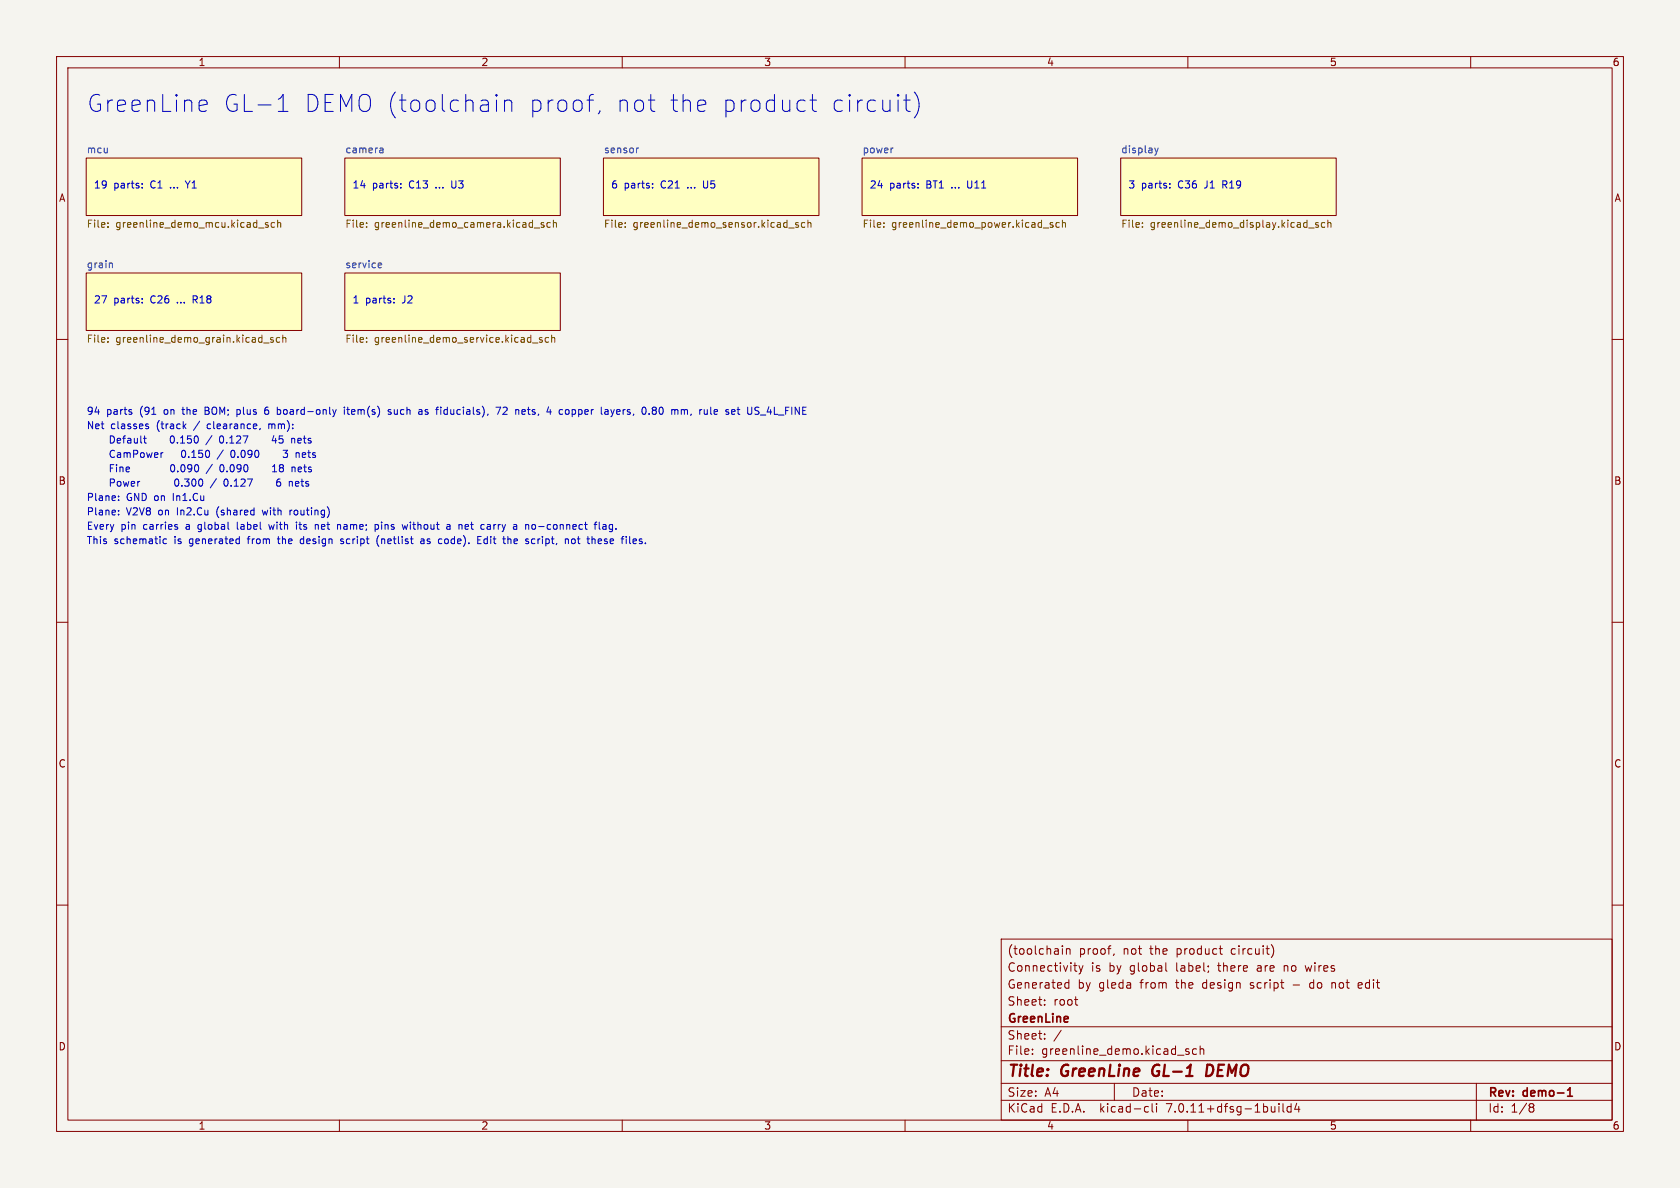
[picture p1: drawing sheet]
<svg xmlns="http://www.w3.org/2000/svg" width="297mm" height="210mm" viewBox="0 0 297 210" stroke-linecap="round" stroke-linejoin="round" font-family="sans-serif">
<path d="M0 0h297v210h-297z" fill="#f5f4ef" stroke="#f5f4ef" stroke-width=".18"/>
<g fill="none" stroke="#840000" stroke-width=".18">
<path d="M10 10h277v190h-277zM12 12h273v186h-273zM60 10v2M110 10v2M160 10v2M210 10v2M260 10v2M15.2 27.9h38.1v10.2h-38.1zM61 27.9h38.1v10.2h-38.1zM106.7 27.9h38.1v10.2h-38.1zM152.4 27.9h38.1v10.2h-38.1zM198.1 27.9h38.1v10.2h-38.1z"/>
<path d="M10 60h2M15.2 48.3h38.1v10.1h-38.1zM61 48.3h38.1v10.1h-38.1zM285 60h2M10 110h2M285 110h2M10 160h2M285 160h2M177 166h108v32h-108zM184.7 176.8v.1M184.7 177.6v.1M187.8 167.2v.1"/>
<path d="M187.8 167.7v1M188.4 174.6h.6M188.4 173.8h.6M188.5 167.7v1M188.5 167.8l.2-.1 .4 .1 .1 .9M189 173.2v1.5M189.8 170.7h.6M190 176.7h.5M190 171.5l.4 .2M190.4 177.7h.1M190.7 170.7l.4 1M191.1 171.7l-.1 .4-.3 .1"/>
<path d="M191.5 170.7l-.4 1M197 168.6l-.2 .3M206.1 170.2v1.3l.2 .2M215.5 167.7h.6M215.8 168.6l.3 .1M224.7 167a1.72 1.72 0 0 1 0 2.3M227 170.7v1M227.1 170.8h-.1M228.6 174.1h1.1M230.7 170.7l.3 1M231.8 173.7l-.3 .3v.4l.3 .3M235.5 173.7v1"/>
<path d="M235.9 173.7l-.4 .1M240.7 173.8l-.4-.1-.2 .2 .1 .7h.5M240.8 174.1l-.7 .1M60 198v2M110 198v2M160 198v2M177 194.5h108M177 191.5h108M177 187.5h108M177 181.5h108M182.5 186.3v.1M182.5 185.5v.1"/>
<path d="M184.7 183.6v.1M184.7 182.8v.1M187.6 182.1l-1.3 2M197 191.5v3M202.6 195.6l.4 .1M203 196.5l-.4 .1M203.7 195.1v1.3l.2 .2M204.5 195.1v.1M204.5 195.6v1M210 198v2M210.2 185.5l-.4-.1-.2 .2 .1 .2 .5 .2v.3h-.6M211.5 185.5l-.4-.1-.3 .3v.4l.2 .2h.5"/>
<path d="M212.2 185.5l.2-.1 .3 .1 .1 .9M212.2 184.9v1.5M226.1 195.1v.1M226.1 195.6v1M226.8 195.1v1.3l.2 .2M228.2 195.7l-.4-.1-.3 .3v.4l.2 .2h.5M228.2 195.1v1.5M229.2 195l-.3 1.1h.9M229.6 195.6v1M260 198v2M261 191.5v6.5M270.6 195.1h.3l.3 .3-.3 .3"/>
<path d="M270.6 195.7h.3M270.9 195.7l.2 .2 .1 .4-.3 .3h-.3"/>
</g>
<path d="M277.1 193.8h.9M277.1 192.7l.5-.4v1.5" fill="none" stroke="#840000" stroke-width=".3"/>
<path d="M204 188.5a1.27 1.27 0 0 0 0 1.6M214.2 188.3l-.7-.1-.3 2h.5l.5-.3" fill="none" stroke="#840000" stroke-width=".4"/>
<g fill="#ffffc2" stroke="#ffffc2" stroke-width=".18">
<path d="M61 27.9h38.1v10.2h-38.1z"/>
<path d="M61 48.3h38.1v10.1h-38.1z"/>
<path d="M106.7 27.9h38.1v10.2h-38.1z"/>
<path d="M152.4 27.9h38.1v10.2h-38.1z"/>
<path d="M198.1 27.9h38.1v10.2h-38.1z"/>
<path d="M15.2 27.9h38.1v10.2h-38.1z"/>
<path d="M15.2 48.3h38.1v10.1h-38.1z"/>
</g>
<path d="M67.3 26.2h.2l.2 .1v.7M67.7 27h-.4M67.7 26.5h-.4M112.9 26.2l-.3 .1M157.8 26.2h.1M204.1 26.2l.3 .8M204.4 27l-.3 .4M204.8 26.2l-.4 .8M19.5 46.5l.4 .2v.6M67 46.5h.4l.1 .3-.6 .1M67.4 47.3h-.4" fill="none" stroke="#006464" stroke-width=".18"/>
<g fill="none" stroke="#725600" stroke-width=".18">
<path d="M19.1 39.4v.1M47.4 39.4l-.3-.1-.2 .2 .1 .2 .4 .1v.3h-.5M48.5 39.4l-.3-.1-.3 .3 .2 .5h.4M49.1 39.5l.2-.2 .3 .1v.8M49.1 38.9v1.3M64.8 39.4v.1M96.1 39.4l-.3-.1-.1 .2v.2l.4 .1v.3h-.4M97.3 39.4l-.4-.1-.2 .3 .1 .5h.5M97.8 39.5l.2-.2 .3 .1 .1 .8M97.8 38.9v1.3M110.5 39.4v.1M141.1 39.4l-.3-.1-.2 .2 .1 .2 .4 .1v.3h-.5"/>
<path d="M142.3 39.4l-.4-.1-.2 .3 .1 .5h.5M142.8 39.5l.2-.2 .3 .1 .1 .8M142.8 38.9v1.3M156.2 39.4v.1M186.1 39.4l-.3-.1-.2 .2 .1 .2 .4 .1v.3h-.5M187.3 39.4l-.4-.1-.2 .3 .1 .5h.5M187.8 39.5l.2-.2 .3 .1 .1 .8M187.8 38.9v1.3M202 39.4v.1M233.1 39.4l-.3-.1-.2 .2v.2l.5 .1v.3h-.5M234.2 39.4l-.4-.1-.2 .3 .1 .5h.5M234.7 39.5l.2-.2 .3 .1 .1 .8"/>
<path d="M234.7 38.9v1.3M19.1 40.1v.1M19.1 59.7v.1M45.7 40.3h1M48.3 59.7h-.3l-.2 .1 .1 .2 .4 .1v.3h-.5M49.4 59.7h-.3l-.3 .2 .2 .5h.4M50 59.8l.2-.1h.3v.8M50 59.2v1.3M64.8 40.1v.1M64.8 59.7v.1M94.4 40.3h1M95.8 59.7h-.3l-.1 .1v.2l.4 .1v.3h-.4"/>
<path d="M97 59.7h-.4l-.2 .2 .1 .5h.5M97.5 59.8l.2-.1h.3l.1 .8M97.5 59.2v1.3M110.5 40.1v.1M139.4 40.3h1M156.2 40.1v.1M184.4 40.3h1M202 40.1v.1M231.4 40.3h.9M19.1 60.4v.1M46.6 60.6h1M64.8 60.4v.1"/>
<path d="M94.1 60.6h1"/>
</g>
<g fill="none" stroke="#0000c2" stroke-width=".18">
<path d="M35.6 17.7h.6l.3 .1 .1 .6-1.4 .3M36.5 19.6l-.3 .1h-.6M49.2 19.7h1.7M49.2 17.6l.3-.2 .6-.7v3M87.8 16.7v.3M87.8 17.7v2M87.8 16.7l-.2 .1 .2 .2M87.8 16.7l.1 .1-.1 .2M89.2 18a.75 .75 0 0 1 1.3 .1v1.6M89.2 17.7v2M103.8 17.7h1.1M104.9 16.7l-.6 .1"/>
<path d="M106.1 19.6l-.3 .5M114.6 17.7h1.2M115.2 19.6l.6 .1M124.3 17.7l.3 .1 .2 .6-1.5 .3M124.6 19.6l-.3 .1M141.5 17.7h.6l.2 .1M142.3 19.6l-.2 .1h-.6M143.2 17.7h1.1M143.6 16.7v2.6l.2 .3 .5 .1M159.8 17.7h1.1M160.2 16.7v2.6l.1 .3 .6 .1M161.6 16.3a3.4 3.4 0 0 1 0 4.5"/>
<path d="M25.1 32.5v.1M25.1 33.1v.1M70.9 33.1v.1M70.9 32.5v.1M115.4 33.1v.1M115.4 32.5v.1M162.3 33.1v.1M162.3 32.5v.1M206.8 33.1v.1M206.8 32.5v.1M25.1 52.8v.1M25.1 53.4v.2"/>
<path d="M69.6 52.8v.1M69.6 53.4v.2M23.3 72.9v.3M25.9 75.4h.3l.1 .2-.2 .2h-.2M25.9 74.9l.3 .1M30.3 77.1h.1a.68 .68 0 0 1 .4 .6 .68 .68 0 0 1-.4 .6 .84 .84 0 0 1-.1-1.2zM32.5 75.3l.4 .5M32.6 79.7l-.1-.1a.68 .68 0 0 0-.4 .6 .68 .68 0 0 0 .4 .7l.1-.1M32.9 74.9l-.5 .5M36.3 72.6h.4M36.7 72h-.4v1.2h.4M37.5 77l-1.1 1.6"/>
<path d="M39 77.1h.1a.68 .68 0 0 1 .4 .6 .68 .68 0 0 1-.4 .6 .84 .84 0 0 1-.1-1.2zM39.5 79.5l-1.1 1.7M40.9 79.7l.2-.1a.68 .68 0 0 1 .4 .6 .68 .68 0 0 1-.4 .7l-.2-.2M41.9 73.2h.4M41.9 72.4v1.3M42.3 72.4l-.4 .1M46 75.7l-.1 .3M47.4 72h-.4a.86 .86 0 0 0 0 1.2h.4M47.4 72.5h-.4l-.2 .2M47.5 74.9v.9M47.7 74.9l-.2 .2M48.4 77l-.3 .9h.8"/>
<path d="M48.7 77.5v.8M49.4 72.4l.2 .2v.4l-.2 .2M50 77.1h-.6l-.1 .6 .5-.2 .3 .3M50.1 79.6h.7l-.4 .5 .4 .1v.5l-.2 .2-.5-.2M50.1 78.1l-.3 .2-.5-.1M53.1 77.5l.2 .3-.6 .1M53.2 78.3h-.1M53.6 77.5h.5M59.4 72.4l-.3 .8M60.9 72v.1M60.9 72.4v.8M61.3 72.4h.5"/>
<path d="M61.5 72v1.1l.3 .1M69.1 72.5l-.3-.1-.2 .2 .1 .2 .4 .1v.3h-.5M69.7 72.4l.1 .8M74.5 72.5l.1 .7M74.6 73.2h-.1M74.6 72.7l-.1 .1M75.2 73.2h.3M75.5 72.4l-.3 .2v.2h.3M78.7 72.4l-.2 .2v.4l.2 .2M87.7 72h.8l-.5 1.2M89.5 72h-.4l-.2 .1M89.6 72.5l-.7 .7h.8"/>
<path d="M92.4 72.4l.4 .1 .1 .2-.6 .1M92.8 73.2h-.4M101.2 72.4v1.3M101.2 73.2h.1M101.3 72.4l-.1 .1M108 72.4l.3 .8M108.3 73.2l-.3 .5M108.6 72.4l-.3 .8M115.5 72.5l-.2 .3v.2l.2 .2h.3l.2-.2v-.2l-.2-.3M115.5 72.5l-.2-.2 .2-.3h.3l.2 .2-.2 .3M115.5 72.5h.3M120.6 72.4l.4 .2"/>
<path d="M121 72.6l.2-.2 .3 .1v.7M121 72.6v.6M126.3 72.8l.6-.1-.1-.2-.4-.1-.1 .2v.6h.5M134.4 73.4h1M135.9 71.9l-.3 .9h.8M21 90.9v.1M21 87.7v.1M21 88.4v.1M21 90.2v.2M29.4 95.3h-.3l-.3 .2 .1 .5h.5M30.3 82.2l.2-.1a.68 .68 0 0 1 .4 .7 .68 .68 0 0 1-.4 .6 .84 .84 0 0 1-.2-1.2zM31.1 84.7h.1a.68 .68 0 0 1 .4 .6 .68 .68 0 0 1-.4 .6 .84 .84 0 0 1-.1-1.2z"/>
<path d="M31.2 93.1l.2 .2-.2 .3M31.2 92.7l.2 .1M31.4 83.3v.1M37.5 82.1l-1.1 1.6M38.3 84.6l-1.1 1.6M40.1 83.3v.1M40.9 85.8v.1M41.9 92.3v1.1l.2 .2M42.2 95.3h.1M42.3 94.8v1.3M42.3 96l-.1 .1M46.4 90.2l.2 .8"/>
<path d="M47.5 92.7l.3 .9 .2-.6M48.2 83.4h.7M48.2 82.5l.3-.4v1.3M49 95.3h.5M49.2 94.8l.1 1.2M49.5 84.7h-.4a.86 .86 0 0 0 0 1.2l.5-.1v-.4l-.2-.2h-.3l-.2 .2M49.6 82.7l-.2-.3 .2-.3h.3l.2 .3-.2 .3M49.6 82.7l-.2 .2v.4l.2 .1h.3l.2-.2v-.3l-.2-.2M49.6 82.7h.3M51.1 85.1v.8M51.3 90.2v.8M51.3 85.1l-.2 .1"/>
<path d="M51.6 90.2l-.3 .2M52.4 92.3v.1M52.4 92.7v.9M52.8 92.7h.5M53.2 85.1h.5M53.4 84.7v1.1l.3 .1M53.6 95.3h-.3l-.2 .2v.5l.5 .1M53.7 82.6h.5M53.9 82.1v1.1l.3 .2M53.9 80l.1 .3-.6 .1M54 80.8l-.1 .1M55.7 92.8l.2-.1 .3 .1 .1 .8"/>
<path d="M59.9 92.7l.3 .2v.7M60.7 95.3h-.3l-.2 .2 .6 .4M60.8 95.9l-.2 .2-.4-.1M66.4 92.7h.3l.2 .3v.4l-.5 .2M67 94.7a1.46 1.46 0 0 0 0 1.9M67.5 92.3v.1M72.1 92.7l-.3 .9-.2-.6M74.4 95.3h.5l.1 .8M75 95.6h-.5l-.1 .2 .1 .3 .5-.1M78.7 95.4v.6M79.1 92.7h.3l.2 .2v.7M79.6 93.5l-.5 .1"/>
<path d="M79.6 93l-.5 .1M82.4 92.7l.4 .1v.2l-.6 .1M82.8 93.5l-.4 .1M84.5 96.1h.6M84.5 95.4h.4M84.5 94.8h.6M86 95.3h-.2l-.2 .2v.5l.4 .1M86.3 92.7h.2l.2 .2v.7M86.7 93.5l-.4 .1M86.7 93l-.4 .1M89.8 95.3h.5v.8M94.1 96h.5"/>
<path d="M94.1 95.3h.5M95.2 93.1h1M100.3 95.3l.2 .1v.7M101.2 95.3h.3l.2 .2v.4l-.2 .2-.3-.1-.2-.1zM105 92.7h.5M105.5 92.3l-.3 .2v1.1M105.9 92.3v1.1l.2 .2M106.2 95.3h-.3l-.1 .1v.6l.4 .1M106.4 95.6l-.6 .1M106.6 92.8h.5v.8M107.1 93l-.4 .1-.2 .2 .2 .3 .4-.1M111.4 96l.1 .1"/>
<path d="M112.3 95.3h-.2l-.2 .1 .1 .6 .3 .1M112.5 95.6l-.6 .1"/>
</g>
<g font-size="4.2" fill="#0000c2">
<text x="15.2" y="20.1">GreenLine</text>
<text x="39.2" y="20.1">GL-1</text>
<text x="53.4" y="20.1">DEMO (toolchain</text>
<text x="92.8" y="20.1">proof,</text>
<text x="108.1" y="20.1">not</text>
<text x="117.4" y="20.1">the</text>
<text x="126.5" y="20.1">product</text>
<text x="145.7" y="20.1">circuit)</text>
</g>
<g font-size="2.8" fill="#840000">
<text x="178" y="190.9">Title:</text>
<text x="187.7" y="190.9">GreenLine</text>
<text x="204.6" y="190.9">GL-1</text>
<text x="214.9" y="190.9">DEMO</text>
</g>
<g font-size="2.1" fill="#840000">
<text x="178" y="172">Connectivity</text>
<text x="178" y="169">(toolchain</text>
<text x="190.7" y="169">proof,</text>
<text x="192.9" y="172">is</text>
<text x="196.1" y="172">by</text>
<text x="198.6" y="169">not</text>
<text x="199.9" y="172">global</text>
<text x="203.5" y="169">the</text>
<text x="208.2" y="172">label;</text>
<text x="208.3" y="169">product</text>
<text x="215.8" y="172">there</text>
<text x="218.1" y="169">circuit)</text>
<text x="222.8" y="172">are</text>
<text x="227.7" y="172">no</text>
<text x="231.7" y="172">wires</text>
<text x="178" y="178">Sheet:</text>
<text x="178" y="175">Generated</text>
<text x="186.2" y="178">root</text>
<text x="190.5" y="175">by</text>
<text x="194.3" y="175">gleda</text>
<text x="201.8" y="175">from</text>
<text x="208.2" y="175">the</text>
<text x="213" y="175">design</text>
<text x="221.6" y="175">script</text>
<text x="232.4" y="175">do</text>
<text x="236.4" y="175">not</text>
<text x="241.3" y="175">edit</text>
<text x="178" y="184">Sheet:</text>
<text x="178" y="181.2">GreenLine</text>
<text x="178" y="186.7">File:</text>
<text x="184.1" y="186.7">greenline_demo.kicad_sch</text>
<text x="178" y="196.9">KiCad</text>
<text x="178" y="194.1">Size:</text>
<text x="184.7" y="194.1">A4</text>
<text x="185.7" y="196.9">E.D.A.</text>
<text x="194.6" y="196.9">kicad-cli</text>
<text x="200" y="194.1">Date:</text>
<text x="206.5" y="196.9">7.0.11+dfsg-1build4</text>
<text x="263" y="194.3">Rev:</text>
<text x="263" y="196.9">Id:</text>
<text x="267.1" y="196.9">1/8</text>
<text x="269.4" y="194.3">demo-1</text>
</g>
<g font-size="1.8" fill="#840000">
<text x="35" y="11.9">1</text>
<text x="85" y="11.9">2</text>
<text x="135" y="11.9">3</text>
<text x="185" y="11.9">4</text>
<text x="235" y="11.9">5</text>
<text x="285" y="11.9">6</text>
<text x="10.3" y="35.9">A</text>
<text x="285.3" y="35.9">A</text>
<text x="10.3" y="85.9">B</text>
<text x="285.3" y="85.9">B</text>
<text x="10.3" y="135.9">C</text>
<text x="285.3" y="135.9">C</text>
<text x="10.3" y="185.9">D</text>
<text x="285.3" y="185.9">D</text>
<text x="35" y="199.9">1</text>
<text x="85" y="199.9">2</text>
<text x="135" y="199.9">3</text>
<text x="185" y="199.9">4</text>
<text x="235" y="199.9">5</text>
<text x="285" y="199.9">6</text>
</g>
<g font-size="1.8" fill="#006464">
<text x="15.2" y="27.2">mcu</text>
<text x="61" y="27.2">camera</text>
<text x="106.7" y="27.2">sensor</text>
<text x="152.4" y="27.2">power</text>
<text x="198.1" y="27.2">display</text>
<text x="15.2" y="47.5">grain</text>
<text x="61" y="47.5">service</text>
</g>
<g font-size="1.8" fill="#0000c2">
<text x="16.5" y="33.4">19</text>
<text x="20.1" y="33.4">parts:</text>
<text x="26.7" y="33.4">C1</text>
<text x="30.4" y="33.4">...</text>
<text x="33.3" y="33.4">Y1</text>
<text x="62.2" y="33.4">14</text>
<text x="65.8" y="33.4">parts:</text>
<text x="72.4" y="33.4">C13</text>
<text x="77.3" y="33.4">...</text>
<text x="80.3" y="33.4">U3</text>
<text x="107.9" y="33.4">6</text>
<text x="110.3" y="33.4">parts:</text>
<text x="116.9" y="33.4">C21</text>
<text x="121.8" y="33.4">...</text>
<text x="124.8" y="33.4">U5</text>
<text x="153.7" y="33.4">24</text>
<text x="157.3" y="33.4">parts:</text>
<text x="163.9" y="33.4">BT1</text>
<text x="168.5" y="33.4">...</text>
<text x="171.5" y="33.4">U11</text>
<text x="199.4" y="33.4">3</text>
<text x="201.8" y="33.4">parts:</text>
<text x="208.4" y="33.4">C36</text>
<text x="213.2" y="33.4">J1</text>
<text x="216.6" y="33.4">R19</text>
<text x="16.5" y="53.7">27</text>
<text x="20.1" y="53.7">parts:</text>
<text x="26.7" y="53.7">C26</text>
<text x="31.6" y="53.7">...</text>
<text x="34.6" y="53.7">R18</text>
<text x="62.2" y="53.7">1</text>
<text x="64.6" y="53.7">parts:</text>
<text x="71.2" y="53.7">J2</text>
<text x="15.2" y="76">Net</text>
<text x="15.2" y="73.4">94</text>
<text x="18.8" y="73.4">parts</text>
<text x="19.6" y="76">classes</text>
<text x="24.8" y="73.4">(91</text>
<text x="27.8" y="76">(track</text>
<text x="29.3" y="73.4">on</text>
<text x="32.7" y="73.4">the</text>
<text x="34.6" y="76">/</text>
<text x="36.9" y="73.4">BOM;</text>
<text x="37.1" y="76">clearance,</text>
<text x="42.7" y="73.4">plus</text>
<text x="47.9" y="73.4">6</text>
<text x="48.1" y="76">mm):</text>
<text x="50.2" y="73.4">board-only</text>
<text x="62.3" y="73.4">item(s)</text>
<text x="70.3" y="73.4">such</text>
<text x="75.9" y="73.4">as</text>
<text x="79.2" y="73.4">fiducials),</text>
<text x="90" y="73.4">72</text>
<text x="93.6" y="73.4">nets,</text>
<text x="99.4" y="73.4">4</text>
<text x="101.8" y="73.4">copper</text>
<text x="109.3" y="73.4">layers,</text>
<text x="116.8" y="73.4">0.80</text>
<text x="122.2" y="73.4">mm,</text>
<text x="127.4" y="73.4">rule</text>
<text x="132.2" y="73.4">set</text>
<text x="136.2" y="73.4">US_4L_FINE</text>
<text x="19.9" y="83.6">Fine</text>
<text x="19.9" y="81">CamPower</text>
<text x="19.9" y="78.5">Default</text>
<text x="31.4" y="78.5">0.150</text>
<text x="32" y="83.6">0.090</text>
<text x="33.2" y="81">0.150</text>
<text x="38.7" y="83.6">/</text>
<text x="39.8" y="81">/</text>
<text x="40.5" y="78.5">0.127</text>
<text x="41.2" y="83.6">0.090</text>
<text x="42.3" y="81">0.090</text>
<text x="50.6" y="78.5">45</text>
<text x="51.3" y="83.6">18</text>
<text x="52.4" y="81">3</text>
<text x="54.2" y="78.5">nets</text>
<text x="54.8" y="81">nets</text>
<text x="54.9" y="83.6">nets</text>
<text x="15.2" y="88.7">Plane:</text>
<text x="19.9" y="86.1">Power</text>
<text x="22.3" y="88.7">GND on</text>
<text x="30.8" y="88.7">In1.Cu</text>
<text x="32.6" y="86.1">0.300</text>
<text x="39.2" y="86.1">/</text>
<text x="41.7" y="86.1">0.127</text>
<text x="51.8" y="86.1">6</text>
<text x="54.2" y="86.1">nets</text>
<text x="15.2" y="91.2">Plane:</text>
<text x="15.2" y="93.7">Every</text>
<text x="21.4" y="93.7">pin</text>
<text x="22.3" y="91.2">V2V8</text>
<text x="25.4" y="93.7">carries</text>
<text x="28.1" y="91.2">on</text>
<text x="31.6" y="91.2">In2.Cu</text>
<text x="33.1" y="93.7">a</text>
<text x="35.5" y="93.7">global</text>
<text x="38.7" y="91.2">(shared</text>
<text x="42.6" y="93.7">label</text>
<text x="47.1" y="91.2">with</text>
<text x="48.5" y="93.7">with</text>
<text x="52.1" y="91.2">routing)</text>
<text x="53.4" y="93.7">its</text>
<text x="57" y="93.7">net</text>
<text x="61.1" y="93.7">name;</text>
<text x="68" y="93.7">pins</text>
<text x="73.1" y="93.7">without</text>
<text x="81.1" y="93.7">a</text>
<text x="83.4" y="93.7">net</text>
<text x="87.5" y="93.7">carry</text>
<text x="93.5" y="93.7">a</text>
<text x="95.8" y="93.7">no-connect</text>
<text x="108.3" y="93.7">flag.</text>
<text x="15.2" y="96.3">This</text>
<text x="20.2" y="96.3">schematic</text>
<text x="30.9" y="96.3">is</text>
<text x="33.8" y="96.3">generated</text>
<text x="44.3" y="96.3">from</text>
<text x="49.8" y="96.3">the</text>
<text x="54" y="96.3">design</text>
<text x="61.3" y="96.3">script</text>
<text x="67.8" y="96.3">(netlist</text>
<text x="75.9" y="96.3">as</text>
<text x="79.2" y="96.3">code).</text>
<text x="86.3" y="96.3">Edit</text>
<text x="91.1" y="96.3">the</text>
<text x="95.2" y="96.3">script,</text>
<text x="102.4" y="96.3">not</text>
<text x="106.6" y="96.3">these</text>
<text x="112.8" y="96.3">files.</text>
</g>
<g font-size="1.8" fill="#725600">
<text x="15.2" y="40.6">File:</text>
<text x="20.5" y="40.6">greenline_demo_mcu.kicad_sch</text>
<text x="61" y="40.6">File:</text>
<text x="66.2" y="40.6">greenline_demo_camera.kicad_sch</text>
<text x="106.7" y="40.6">File:</text>
<text x="111.9" y="40.6">greenline_demo_sensor.kicad_sch</text>
<text x="152.4" y="40.6">File:</text>
<text x="157.6" y="40.6">greenline_demo_power.kicad_sch</text>
<text x="198.1" y="40.6">File:</text>
<text x="203.3" y="40.6">greenline_demo_display.kicad_sch</text>
<text x="15.2" y="60.9">File:</text>
<text x="20.5" y="60.9">greenline_demo_grain.kicad_sch</text>
<text x="61" y="60.9">File:</text>
<text x="66.2" y="60.9">greenline_demo_service.kicad_sch</text>
</g>
</svg>
